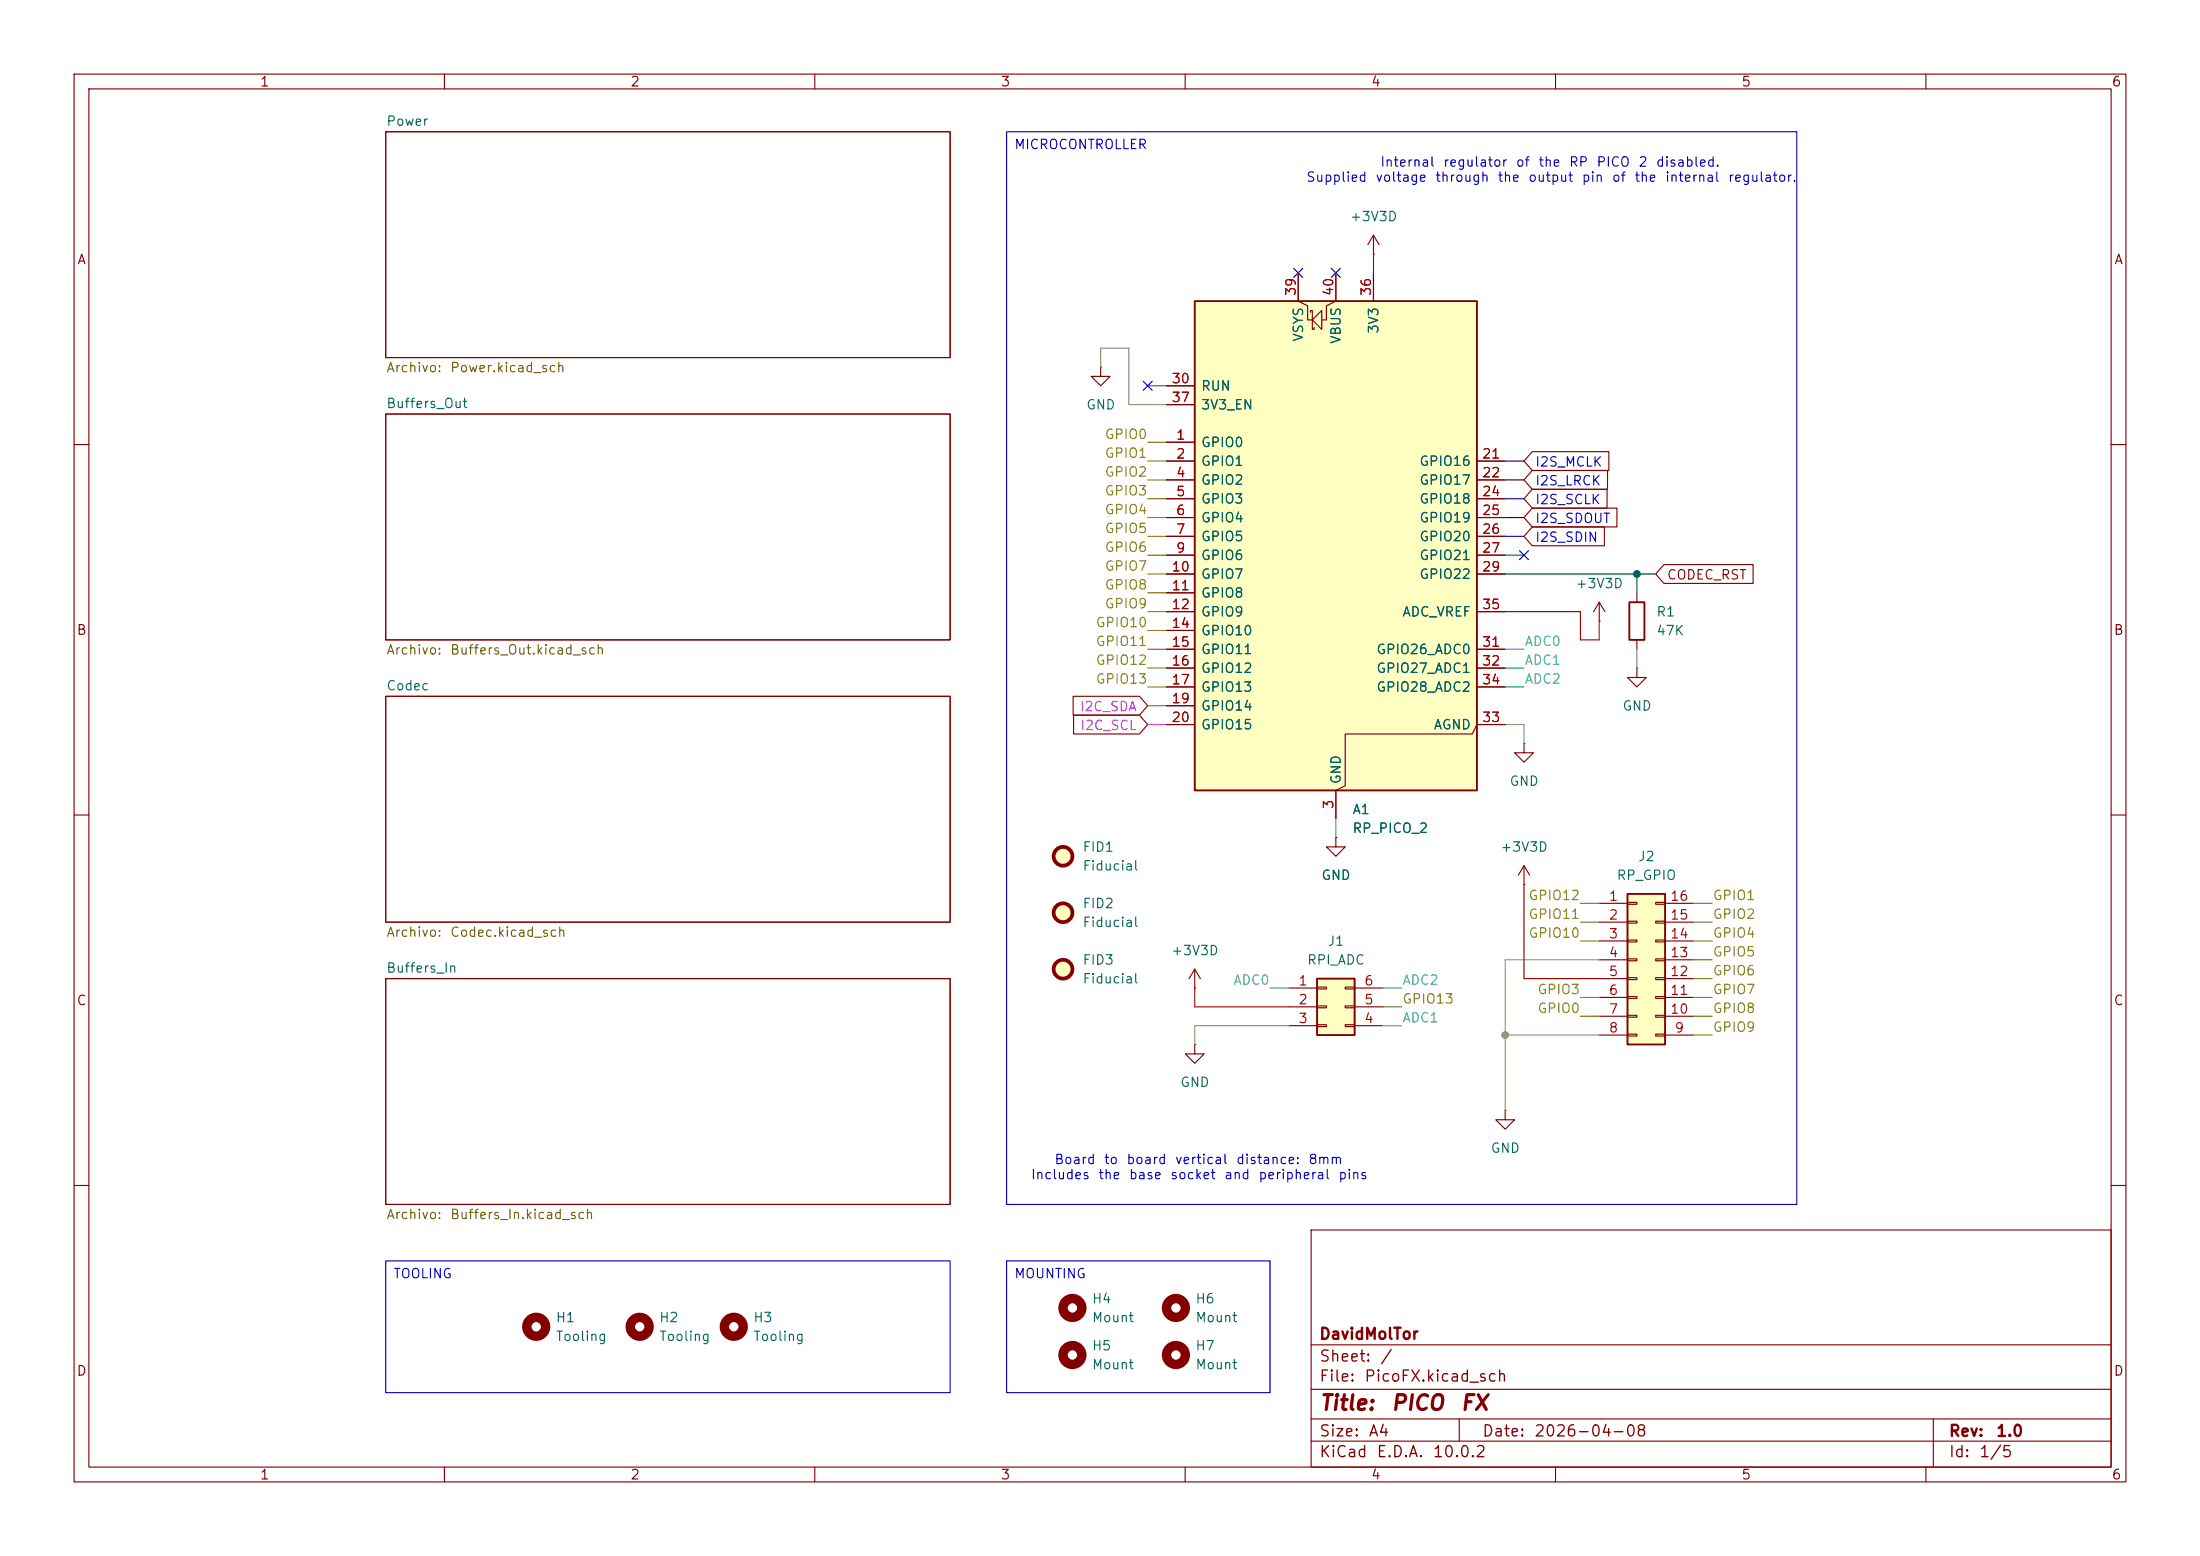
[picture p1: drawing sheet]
<svg xmlns="http://www.w3.org/2000/svg" width="297mm" height="210mm" viewBox="0 0 297 210" stroke-linecap="round" stroke-linejoin="round" font-family="sans-serif">
<g fill="none" stroke="#840000" stroke-width=".15">
<path d="M10 10h277v190h-277zM12 12h273v186h-273zM52.1 17.8h76.2v30.5h-76.2zM60 10v2M110 10v2M160 10v2M210 10v2M260 10v2M52.1 55.9h76.2v30.5h-76.2zM148.6 49.5v1.3h1.3l-1.3 1.3-1.3-1.3h1.3M148.6 49.5h.1M10 60h2"/>
<path d="M285 60h2M52.1 94h76.2v30.5h-76.2zM10 110h2M180.3 113v1.3h1.3l-1.3 1.3-1.2-1.3h1.2M180.3 113h.1M285 110h2M52.1 132.1h76.2v30.5h-76.2zM10 160h2M177 166h108v32h-108zM285 160h2M60 198v2M110 198v2"/>
<path d="M160 198v2M177 194.5h108M177 191.5h108M177 187.5h108M177 181.5h108M197 191.5v3M210 198v2M260 198v2M261 191.5v6.5"/>
</g>
<g fill="#ffffc2" stroke="#ffffc2" stroke-width=".14">
<circle cx="143.5" cy="115.6" r="1.27"/>
<circle cx="143.5" cy="130.8" r="1.27"/>
<circle cx="143.5" cy="123.2" r="1.27"/>
</g>
<g fill="none" stroke="#840000" stroke-width=".51">
<circle cx="143.5" cy="115.6" r="1.27"/>
<circle cx="143.5" cy="123.2" r="1.27"/>
<circle cx="143.5" cy="130.8" r="1.27"/>
</g>
<g fill="none" stroke="#840000" stroke-width="1.3">
<circle cx="72.4" cy="179.1" r="1.27"/>
<circle cx="86.4" cy="179.1" r="1.27"/>
<circle cx="99.1" cy="179.1" r="1.27"/>
<circle cx="158.7" cy="176.5" r="1.27"/>
<circle cx="144.8" cy="182.9" r="1.27"/>
<circle cx="158.7" cy="182.9" r="1.27"/>
</g>
<path d="M161.3 40.6h38.1v66.1h-38.1z" fill="#ffffc2"/>
<path d="M161.3 40.6h38.1v66.1h-38.1zM220 81.3h2v5.1h-2z" fill="none" stroke="#840000" stroke-width=".25"/>
<g fill="none" stroke="#840000" stroke-width=".15">
<path d="M175.3 36.8v3.8l1.2 .7v1.9h.7M180.3 36.8v3.8l-1.2 .7v1.9h-.7M185.4 34.3h.1M185.4 31.8v2.5M185.4 36.8v3.8M185.4 31.8l-.7 1.2M185.4 31.8l.8 1.2M157.5 59.7h3.8M157.5 52.1h3.8M157.5 54.6h3.8M176.9 42.2v-.3h.3v2.6h.2v-.3M177.2 43.2l1.2-1.3v2.6z"/>
<path d="M157.5 62.2h3.8M157.5 64.8h3.8M157.5 67.3h3.8M157.5 69.9h3.8M157.5 72.4h3.8M157.5 74.9h3.8M157.5 77.5h3.8M199.4 62.2h3.8M199.4 64.8h3.8M199.4 67.3h3.8M199.4 69.9h3.8M199.4 72.4h3.8"/>
<path d="M199.4 74.9h3.8M199.4 77.5h3.8M157.5 80h3.8M157.5 82.6h3.8M157.5 85.1h3.8M157.5 87.6h3.8M157.5 90.2h3.8M157.5 92.7h3.8M157.5 95.3h3.8M157.5 97.8h3.8M199.4 82.6h3.8M199.4 87.6h3.8"/>
<path d="M199.4 90.2h3.8M199.4 92.7h3.8M203.2 97.8h-3.8l-.6 1.3h-17.2v6.9l-1.3 .7v3.8M215.9 83.8h.1M215.9 81.3l.8 1.3M215.9 81.3l-.8 1.3M215.9 81.3v2.5M221 90.2v1.2h1.2l-1.2 1.3-1.3-1.3h1.3M221 90.2h.1M221 80v1.3M221 86.4v1.2M205.7 100.3v1.3h1.3l-1.3 1.3-1.2-1.3h1.2"/>
<path d="M205.7 100.3h.1M203.2 149.9v1.2h-1.3l1.3 1.3 1.3-1.3h-1.3M203.2 149.9h.1"/>
</g>
<circle cx="144.8" cy="176.5" r="1.27" fill="none" stroke="#840000" stroke-width="1.3"/>
<path d="M219.7 120.7h5.1v20.3h-5.1z" fill="#ffffc2"/>
<path d="M219.7 120.7h5.1v20.3h-5.1z" fill="none" stroke="#840000" stroke-width=".25"/>
<g fill="none" stroke="#840000" stroke-width=".15">
<path d="M205.7 119.4h.1M205.7 116.8l.8 1.3M205.7 116.8l-.7 1.3M205.7 116.8v2.6M215.9 121.9h3.8M215.9 124.5h3.8M215.9 127h3.8M215.9 129.5h3.8M215.9 132.1h3.8M215.9 134.6h3.8M215.9 137.2h3.8M215.9 139.7h3.8"/>
<path d="M219.7 121.8h1.3v.2h-1.3zM219.7 124.3h1.3v.3h-1.3zM219.7 126.9h1.3v.2h-1.3zM219.7 129.4h1.3v.3h-1.3zM219.7 132h1.3v.2h-1.3zM219.7 134.5h1.3v.2h-1.3zM219.7 137h1.3v.3h-1.3zM219.7 139.6h1.3v.2h-1.3zM223.5 121.8h1.3v.2h-1.3zM223.5 124.3h1.3v.3h-1.3zM223.5 126.9h1.3v.2h-1.3zM223.5 129.4h1.3v.3h-1.3z"/>
<path d="M223.5 132h1.3v.2h-1.3zM223.5 134.5h1.3v.2h-1.3zM223.5 137h1.3v.3h-1.3zM223.5 139.6h1.3v.2h-1.3zM224.8 121.9h3.8M224.8 124.5h3.8M224.8 127h3.8M224.8 129.5h3.8M224.8 132.1h3.8M224.8 134.6h3.8M224.8 137.2h3.8M224.8 139.7h3.8"/>
</g>
<path d="M177.8 132.1h5.1v7.6h-5.1z" fill="#ffffc2"/>
<path d="M177.8 132.1h5.1v7.6h-5.1z" fill="none" stroke="#840000" stroke-width=".25"/>
<g fill="none" stroke="#840000" stroke-width=".15">
<path d="M175.3 36.8v3.8M180.3 36.8v3.8M185.4 36.8v3.8M157.5 59.7h3.8M157.5 52.1h3.8M157.5 54.6h3.8M157.5 62.2h3.8M157.5 64.8h3.8M157.5 67.3h3.8M157.5 69.9h3.8M157.5 72.4h3.8M157.5 74.9h3.8"/>
<path d="M157.5 77.5h3.8M199.4 62.2h3.8M199.4 64.8h3.8M199.4 67.3h3.8M199.4 69.9h3.8M199.4 72.4h3.8M199.4 74.9h3.8M199.4 77.5h3.8M206.9 68.6h11.4v2.5h-11.4l-1.2-1.2zM206.9 71.1h9.7v2.6h-9.7l-1.2-1.3zM206.9 63.5h10.1v2.5h-10.1l-1.2-1.2zM206.9 61h10.3v2.5h-10.3l-1.2-1.3z"/>
<path d="M206.9 66h10.1v2.6h-10.1l-1.2-1.3zM224.6 76.2h12.1v2.5h-12.1l-1.1-1.2zM144.9 94h8.9l1.1 1.3-1.1 1.2h-8.9zM144.9 96.5h8.9l1.1 1.3-1.1 1.3h-8.9zM157.5 80h3.8M157.5 82.6h3.8M157.5 85.1h3.8M157.5 87.6h3.8M157.5 90.2h3.8M157.5 92.7h3.8M157.5 95.3h3.8M157.5 97.8h3.8"/>
<path d="M199.4 82.6h3.8M199.4 87.6h3.8M199.4 90.2h3.8M199.4 92.7h3.8M199.4 97.8h3.8M180.3 113h.1M180.3 106.7v3.8M161.3 133.4h.1M161.3 130.8l.8 1.3M161.3 130.8l-.8 1.3M161.3 130.8v2.6M174 133.4h3.8"/>
<path d="M174 135.9h3.8M174 138.4h3.8M177.8 133.2h1.3v.3h-1.3zM177.8 135.8h1.3v.2h-1.3zM177.8 138.3h1.3v.3h-1.3zM181.6 133.2h1.3v.3h-1.3zM181.6 135.8h1.3v.2h-1.3zM181.6 138.3h1.3v.3h-1.3zM182.9 133.4h3.8M182.9 135.9h3.8M182.9 138.4h3.8M161.3 141v1.2h1.3l-1.3 1.3-1.3-1.3h1.3"/>
<path d="M161.3 141h.1"/>
</g>
<path d="M185.4 34.3v2.5M203.2 82.6h10.2v3.8h2.5v-2.6M205.7 119.4v12.7h10.2M161.3 133.4v2.5h12.7" fill="none" stroke="#c20000" stroke-width=".15"/>
<path d="M148.6 49.5v-2.5h3.8v7.6h5.1M203.2 97.8h2.5v2.5M221 87.6v2.6M180.3 110.5v2.5M174 138.4h-12.7v2.6M203.2 139.7h12.7M215.9 129.5h-12.7v20.4" fill="none" stroke="#848484" stroke-width=".15"/>
<g fill="none" stroke="#848400" stroke-width=".15">
<path d="M154.9 59.7h2.6M154.9 69.9h2.6M154.9 72.4h2.6M154.9 67.3h2.6M154.9 64.8h2.6M154.9 62.2h2.6M154.9 77.5h2.6M154.9 74.9h2.6M154.9 82.6h2.6M154.9 87.6h2.6M154.9 92.7h2.6M154.9 90.2h2.6"/>
<path d="M154.9 80h2.6M154.9 85.1h2.6M186.7 135.9h2.5M213.4 121.9h2.5M213.4 124.5h2.5M213.4 127h2.5M213.4 137.2h2.5M213.4 134.6h2.5M228.6 121.9h2.5M228.6 124.5h2.5M228.6 127h2.5M228.6 137.2h2.5"/>
<path d="M228.6 134.6h2.5M228.6 132.1h2.5M228.6 129.5h2.5M228.6 139.7h2.5"/>
</g>
<path d="M135.9 17.8h106.7v144.8h-106.7zM203.2 69.9h2.5M203.2 72.4h2.5M203.2 67.3h2.5M203.2 64.8h2.5M203.2 62.2h2.5M52.1 170.2h76.2v17.8h-76.2zM135.9 170.2h35.5v17.8h-35.5z" fill="none" stroke="#0000c2" stroke-width=".15"/>
<path d="M154.9 52.1h2.6M203.2 74.9h2.5M203.2 77.5h20.3M221 77.5v2.5" fill="none" stroke="#009600" stroke-width=".15"/>
<path d="M203.2 92.7h2.5M203.2 90.2h2.5M203.2 87.6h2.5M171.4 133.4h2.6M186.7 133.4h2.5M186.7 138.4h2.5" fill="none" stroke="#00c2c2" stroke-width=".15"/>
<path d="M154.9 97.8h2.6M154.9 95.3h2.6" fill="none" stroke="#c200c2" stroke-width=".15"/>
<path d="M174.7 36.2l1.2 1.2M175.9 36.2l-1.2 1.2M179.7 36.2l1.2 1.2M180.9 36.2l-1.2 1.2M154.3 51.5l1.2 1.2M155.5 51.5l-1.2 1.2M205.1 74.3l1.2 1.2M206.3 74.3l-1.2 1.2" fill="none" stroke="#000084" stroke-width=".15"/>
<circle cx="203.2" cy="139.7" r=".46" fill="#848484" stroke="#848484" stroke-width=".14"/>
<circle cx="221" cy="77.5" r=".46" fill="#009600" stroke="#009600" stroke-width=".14"/>
<g font-size="2" fill="#840000">
<text x="178" y="190.8">Title:</text>
<text x="187.7" y="190.8">PICO</text>
<text x="197" y="190.8">FX</text>
</g>
<g font-size="1.5" fill="#840000">
<text x="178" y="184.2">Sheet:</text>
<text x="178" y="181.2">DavidMolTor</text>
<text x="186.2" y="184.2">/</text>
<text x="178" y="186.9">File:</text>
<text x="184.1" y="186.9">PicoFX.kicad_sch</text>
<text x="178" y="197.1">KiCad</text>
<text x="178" y="194.3">Size:</text>
<text x="184.7" y="194.3">A4</text>
<text x="185.7" y="197.1">E.D.A.</text>
<text x="193.3" y="197.1">10.0.2</text>
<text x="200" y="194.3">Date:</text>
<text x="207" y="194.3">2026-04-08</text>
<text x="263" y="194.3">Rev:</text>
<text x="263" y="197.1">Id:</text>
<text x="267.1" y="197.1">1/5</text>
<text x="269.4" y="194.3">1.0</text>
</g>
<g font-size="1.3" fill="#840000">
<text x="35" y="12">1</text>
<text x="85" y="12">2</text>
<text x="135" y="12">3</text>
<text x="185" y="12">4</text>
<text x="235" y="12">5</text>
<text x="285" y="12">6</text>
<text x="10.3" y="36">A</text>
<text x="285.3" y="36">A</text>
<text x="224.9" y="78.5">CODEC_RST</text>
<text x="10.3" y="86">B</text>
<text x="285.3" y="86">B</text>
<text x="10.3" y="136">C</text>
<text x="285.3" y="136">C</text>
<text x="10.3" y="186">D</text>
<text x="285.3" y="186">D</text>
<text x="35" y="200">1</text>
<text x="85" y="200">2</text>
<text x="135" y="200">3</text>
<text x="185" y="200">4</text>
<text x="235" y="200">5</text>
<text x="285" y="200">6</text>
</g>
<g font-size="1.3" fill="#006464">
<text x="52.1" y="17.3">Power</text>
<text x="182.1" y="30.2">+3V3D</text>
<text x="176.2" y="46.2" transform="rotate(-90 176.2 46.2)">VSYS</text>
<text x="181.3" y="46.5" transform="rotate(-90 181.3 46.5)">VBUS</text>
<text x="186.4" y="45.1" transform="rotate(-90 186.4 45.1)">3V3</text>
<text x="162.1" y="53">RUN</text>
<text x="52.1" y="55.4">Buffers_Out</text>
<text x="146.6" y="55.6">GND</text>
<text x="162.1" y="55.6">3V3_EN</text>
<text x="162.1" y="60.7">GPIO0</text>
<text x="162.1" y="63.2">GPIO1</text>
<text x="162.1" y="65.7">GPIO2</text>
<text x="191.5" y="63.2">GPIO16</text>
<text x="191.5" y="65.7">GPIO17</text>
<text x="162.1" y="68.3">GPIO3</text>
<text x="162.1" y="70.8">GPIO4</text>
<text x="191.5" y="68.3">GPIO18</text>
<text x="191.5" y="70.8">GPIO19</text>
<text x="162.1" y="73.4">GPIO5</text>
<text x="162.1" y="75.9">GPIO6</text>
<text x="191.5" y="73.4">GPIO20</text>
<text x="191.5" y="75.9">GPIO21</text>
<text x="162.1" y="78.4">GPIO7</text>
<text x="162.1" y="81">GPIO8</text>
<text x="162.1" y="83.5">GPIO9</text>
<text x="189.2" y="83.5">ADC_VREF</text>
<text x="191.5" y="78.4">GPIO22</text>
<text x="212.6" y="79.7">+3V3D</text>
<text x="223.5" y="83.5">R1</text>
<text x="162.1" y="86.1">GPIO10</text>
<text x="162.1" y="88.6">GPIO11</text>
<text x="185.7" y="88.6">GPIO26_ADC0</text>
<text x="223.5" y="86.1">47K</text>
<text x="52.1" y="93.5">Codec</text>
<text x="162.1" y="91.1">GPIO12</text>
<text x="162.1" y="93.7">GPIO13</text>
<text x="185.7" y="91.1">GPIO27_ADC1</text>
<text x="185.7" y="93.7">GPIO28_ADC2</text>
<text x="162.1" y="96.2">GPIO14</text>
<text x="162.1" y="98.8">GPIO15</text>
<text x="193.5" y="98.8">AGND</text>
<text x="218.9" y="96.2">GND</text>
<text x="181.3" y="105.9" transform="rotate(-90 181.3 105.9)">GND</text>
<text x="203.7" y="106.4">GND</text>
<text x="182.5" y="110.2">A1</text>
<text x="182.5" y="112.7">RP_PICO_2</text>
<text x="146.1" y="115.3">FID1</text>
<text x="146.1" y="117.8">Fiducial</text>
<text x="178.3" y="119.1">GND</text>
<text x="202.5" y="115.3">+3V3D</text>
<text x="218.2" y="119.1">RP_GPIO</text>
<text x="221.1" y="116.5">J2</text>
<text x="146.1" y="122.9">FID2</text>
<text x="146.1" y="125.4">Fiducial</text>
<text x="52.1" y="131.6">Buffers_In</text>
<text x="146.1" y="130.5">FID3</text>
<text x="158" y="129.2">+3V3D</text>
<text x="176.4" y="130.5">RPI_ADC</text>
<text x="179.1" y="128">J1</text>
<text x="146.1" y="133.1">Fiducial</text>
<text x="159.3" y="147">GND</text>
<text x="201.2" y="155.9">GND</text>
<text x="74.9" y="178.8">H1</text>
<text x="88.9" y="178.8">H2</text>
<text x="101.6" y="178.8">H3</text>
<text x="147.3" y="178.8">Mount</text>
<text x="147.3" y="176.2">H4</text>
<text x="161.3" y="178.8">Mount</text>
<text x="161.3" y="176.2">H6</text>
<text x="74.9" y="181.3">Tooling</text>
<text x="88.9" y="181.3">Tooling</text>
<text x="101.6" y="181.3">Tooling</text>
<text x="147.3" y="185.1">Mount</text>
<text x="147.3" y="182.6">H5</text>
<text x="161.3" y="185.1">Mount</text>
<text x="161.3" y="182.6">H7</text>
</g>
<g font-size="1.3" fill="#0000c2">
<text x="136.8" y="20.4">MICROCONTROLLER</text>
<text x="186.2" y="22.8">Internal</text>
<text x="194.7" y="22.8">regulator</text>
<text x="204.5" y="22.8">of</text>
<text x="207.6" y="22.8">the</text>
<text x="211.7" y="22.8">RP</text>
<text x="215.4" y="22.8">PICO</text>
<text x="221.1" y="22.8">2</text>
<text x="223.5" y="22.8">disabled.</text>
<text x="176.3" y="24.9">Supplied</text>
<text x="185.6" y="24.9">voltage</text>
<text x="193.7" y="24.9">through</text>
<text x="202.1" y="24.9">the</text>
<text x="206.2" y="24.9">output</text>
<text x="213.4" y="24.9">pin</text>
<text x="217.5" y="24.9">of</text>
<text x="220.6" y="24.9">the</text>
<text x="224.7" y="24.9">internal</text>
<text x="233.2" y="24.9">regulator.</text>
<text x="207.2" y="65.8">I2S_LRCK</text>
<text x="207.2" y="63.3">I2S_MCLK</text>
<text x="207.2" y="70.9">I2S_SDOUT</text>
<text x="207.2" y="68.4">I2S_SCLK</text>
<text x="207.2" y="73.5">I2S_SDIN</text>
<text x="139.1" y="159.5">Includes</text>
<text x="142.3" y="157.4">Board</text>
<text x="148.2" y="159.5">the</text>
<text x="148.9" y="157.4">to</text>
<text x="152" y="157.4">board</text>
<text x="152.3" y="159.5">base</text>
<text x="157.9" y="159.5">socket</text>
<text x="158.5" y="157.4">vertical</text>
<text x="165.2" y="159.5">and</text>
<text x="166.8" y="157.4">distance:</text>
<text x="169.8" y="159.5">peripheral</text>
<text x="176.5" y="157.4">8mm</text>
<text x="180.6" y="159.5">pins</text>
<text x="53" y="172.8">TOOLING</text>
<text x="136.8" y="172.8">MOUNTING</text>
</g>
<g font-size="1.3" fill="#a90000">
<text x="175.2" y="40" transform="rotate(-90 175.2 40)">39</text>
<text x="180.3" y="40" transform="rotate(-90 180.3 40)">40</text>
<text x="185.4" y="40" transform="rotate(-90 185.4 40)">36</text>
<text x="158.1" y="52">30</text>
<text x="158.1" y="54.6">37</text>
<text x="158.7" y="59.7">1</text>
<text x="158.7" y="62.2">2</text>
<text x="158.7" y="64.7">4</text>
<text x="200" y="62.2">21</text>
<text x="200" y="64.7">22</text>
<text x="158.7" y="67.3">5</text>
<text x="158.7" y="69.8">6</text>
<text x="200" y="67.3">24</text>
<text x="200" y="69.8">25</text>
<text x="158.1" y="77.4">10</text>
<text x="158.7" y="72.4">7</text>
<text x="158.7" y="74.9">9</text>
<text x="200" y="72.4">26</text>
<text x="200" y="74.9">27</text>
<text x="200" y="77.4">29</text>
<text x="158.1" y="80">11</text>
<text x="158.1" y="82.5">12</text>
<text x="200" y="82.5">35</text>
<text x="158.1" y="85.1">14</text>
<text x="158.1" y="87.6">15</text>
<text x="200" y="87.6">31</text>
<text x="158.1" y="90.1">16</text>
<text x="158.1" y="92.7">17</text>
<text x="158.1" y="95.2">19</text>
<text x="200" y="90.1">32</text>
<text x="200" y="92.7">34</text>
<text x="158.1" y="97.8">20</text>
<text x="200" y="97.8">33</text>
<text x="180.3" y="109.3" transform="rotate(-90 180.3 109.3)">3</text>
<text x="217.1" y="121.9">1</text>
<text x="217.1" y="124.4">2</text>
<text x="225.4" y="124.4">15</text>
<text x="225.4" y="121.9">16</text>
<text x="217.1" y="127">3</text>
<text x="217.1" y="129.5">4</text>
<text x="225.4" y="129.5">13</text>
<text x="225.4" y="127">14</text>
<text x="175.2" y="133.3">1</text>
<text x="175.2" y="135.9">2</text>
<text x="184.1" y="135.9">5</text>
<text x="184.1" y="133.3">6</text>
<text x="217.1" y="132.1">5</text>
<text x="217.1" y="134.6">6</text>
<text x="217.1" y="137.1">7</text>
<text x="225.4" y="137.1">10</text>
<text x="225.4" y="134.6">11</text>
<text x="225.4" y="132.1">12</text>
<text x="175.2" y="138.4">3</text>
<text x="184.1" y="138.4">4</text>
<text x="217.1" y="139.7">8</text>
<text x="226" y="139.7">9</text>
</g>
<g font-size="1.3" fill="#725600">
<text x="52.1" y="50.6">Archivo:</text>
<text x="60.7" y="50.6">Power.kicad_sch</text>
<text x="52.1" y="88.7">Archivo:</text>
<text x="60.7" y="88.7">Buffers_Out.kicad_sch</text>
<text x="52.1" y="126.8">Archivo:</text>
<text x="60.7" y="126.8">Codec.kicad_sch</text>
<text x="52.1" y="164.9">Archivo:</text>
<text x="60.7" y="164.9">Buffers_In.kicad_sch</text>
</g>
<g font-size="1.3" fill="#848400">
<text x="149.1" y="59.6">GPIO0</text>
<text x="149.1" y="64.6">GPIO2</text>
<text x="149.1" y="62.1">GPIO1</text>
<text x="149.1" y="67.2">GPIO3</text>
<text x="149.1" y="69.7">GPIO4</text>
<text x="149.1" y="74.8">GPIO6</text>
<text x="149.1" y="72.3">GPIO5</text>
<text x="149.1" y="77.3">GPIO7</text>
<text x="149.1" y="79.9">GPIO8</text>
<text x="149.1" y="82.4">GPIO9</text>
<text x="147.8" y="87.5">GPIO11</text>
<text x="147.8" y="85">GPIO10</text>
<text x="147.8" y="92.6">GPIO13</text>
<text x="147.8" y="90">GPIO12</text>
<text x="206.3" y="121.8">GPIO12</text>
<text x="206.3" y="124.3">GPIO11</text>
<text x="231.1" y="121.8">GPIO1</text>
<text x="231.1" y="124.3">GPIO2</text>
<text x="206.3" y="126.9">GPIO10</text>
<text x="231.1" y="129.4">GPIO5</text>
<text x="231.1" y="132">GPIO6</text>
<text x="231.1" y="126.9">GPIO4</text>
<text x="189.2" y="135.8">GPIO13</text>
<text x="207.5" y="137">GPIO0</text>
<text x="207.5" y="134.5">GPIO3</text>
<text x="231.1" y="137">GPIO8</text>
<text x="231.1" y="134.5">GPIO7</text>
<text x="231.1" y="139.6">GPIO9</text>
</g>
<g font-size="1.3" fill="#00c2c2">
<text x="205.7" y="87.5">ADC0</text>
<text x="205.7" y="92.6">ADC2</text>
<text x="205.7" y="90">ADC1</text>
<text x="166.4" y="133.2">ADC0</text>
<text x="189.2" y="133.2">ADC2</text>
<text x="189.2" y="138.3">ADC1</text>
</g>
<g font-size="1.3" fill="#c200c2">
<text x="145.7" y="96.3">I2C_SDA</text>
<text x="145.7" y="98.9">I2C_SCL</text>
</g>
</svg>
